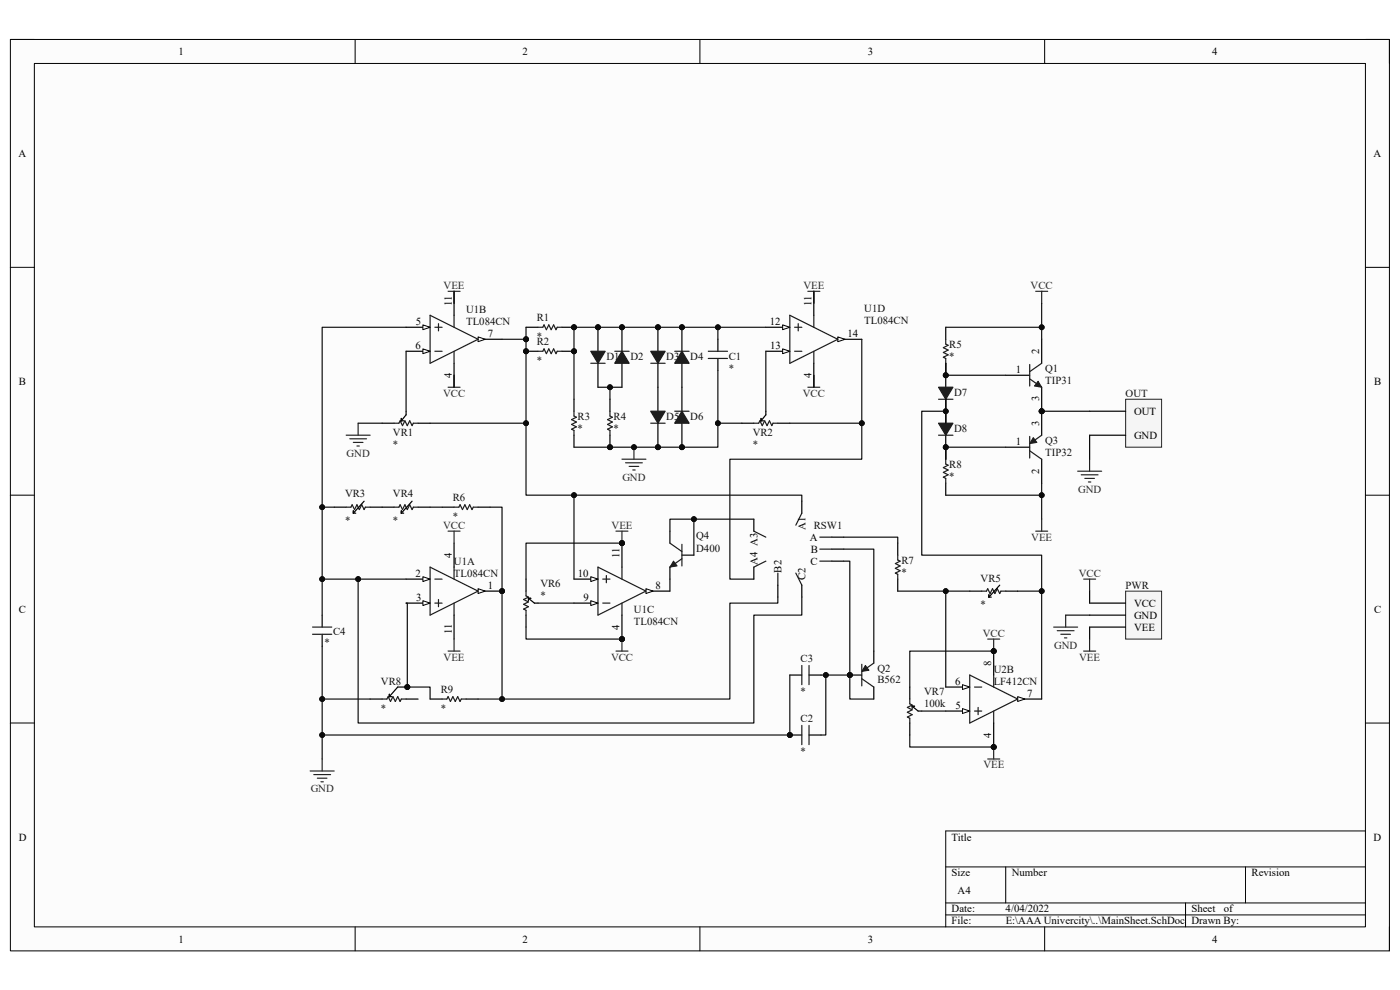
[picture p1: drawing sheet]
<svg xmlns="http://www.w3.org/2000/svg" width="297mm" height="210mm" viewBox="0 0 297 210" stroke-linecap="round" stroke-linejoin="round" font-family="sans-serif">
<path d="M2.2 8.4h292.6v193.3h-292.6z" fill-rule="evenodd" fill="#fcfcfc"/>
<path d="M2.2 8.4h292.6v193.3h-292.6z" fill="none" stroke="#000" stroke-width=".21"/>
<path d="M7.3 13.5h282.4v183.1h-282.4z" fill-rule="evenodd" fill="#fcfcfc"/>
<g fill="none" stroke="#000" stroke-width=".21">
<path d="M2.2 8.4h5.1M7.3 13.5h282.4v183.1h-282.4zM75.3 8.4v5.1M148.5 8.4v5.1M221.6 8.4v5.1M289.7 8.4h5.1v5.1M2.2 56.7h5.1M289.7 56.7h5.1M2.2 105h5.1M289.7 105.1h5.1M2.2 153.4h5.1M289.7 153.4h5.1"/>
<path d="M289.7 176.3h-89.1v20.3M75.3 196.6v5.1M148.5 196.6v5.1M200.6 183.9h89.1M200.6 191.5h89.1M200.6 194.1h89.1M213.4 183.9v7.6M221.6 196.6v5.1M251.5 191.5v5.1M264.2 183.9v7.6M294.8 196.6v5.1"/>
</g>
<circle cx="106.5" cy="125.4" r=".51" fill="#0e0e0e"/>
<circle cx="106.5" cy="125.4" r=".51" fill="none" stroke="#0e0e0e" stroke-width=".21"/>
<path d="M101.4 125.4h5.1" fill="none" stroke="#000" stroke-width=".25"/>
<path d="M101.4 124.9l1.5 .5-1.5 .5z" fill="#fbfbfb"/>
<path d="M101.4 124.9l1.5 .5-1.5 .5z" fill="none" stroke="#000" stroke-width=".21"/>
<circle cx="106.5" cy="125.4" r=".51" fill="#0e0e0e"/>
<circle cx="106.5" cy="125.4" r=".51" fill="none" stroke="#0e0e0e" stroke-width=".21"/>
<path d="M86.2 127.9h5" fill="none" stroke="#000" stroke-width=".25"/>
<path d="M89.7 127.4l1.5 .5-1.5 .5z" fill="#fbfbfb"/>
<path d="M89.7 127.4l1.5 .5-1.5 .5z" fill="none" stroke="#000" stroke-width=".21"/>
<path d="M86.2 122.9h5" fill="none" stroke="#000" stroke-width=".25"/>
<path d="M89.7 122.3l1.5 .6-1.5 .5z" fill="#fbfbfb"/>
<path d="M89.7 122.3l1.5 .6-1.5 .5z" fill="none" stroke="#000" stroke-width=".21"/>
<path d="M91.2 120.3l10.2 5.1-10.2 5.1zM92.3 122.9h1.5M92.3 127.9h1.5M93 127.2v1.5M96.3 120.3v2.6M96.3 127.9v2.6" fill="none" stroke="#1c1c1c" stroke-width=".25"/>
<path d="M101.4 72h5.1M96.3 115.2v5.1M96.3 130.5v5.1" fill="none" stroke="#000" stroke-width=".25"/>
<path d="M101.4 71.5l1.5 .5-1.5 .5z" fill="#fbfbfb"/>
<path d="M101.4 71.5l1.5 .5-1.5 .5z" fill="none" stroke="#000" stroke-width=".21"/>
<path d="M86.2 69.4h5" fill="none" stroke="#000" stroke-width=".25"/>
<path d="M89.7 68.9l1.5 .5-1.5 .5z" fill="#fbfbfb"/>
<path d="M89.7 68.9l1.5 .5-1.5 .5z" fill="none" stroke="#000" stroke-width=".21"/>
<path d="M86.2 74.5h5" fill="none" stroke="#000" stroke-width=".25"/>
<path d="M89.7 74l1.5 .5-1.5 .5z" fill="#fbfbfb"/>
<path d="M89.7 74l1.5 .5-1.5 .5z" fill="none" stroke="#000" stroke-width=".21"/>
<path d="M91.2 66.9l10.2 5.1-10.2 5.1zM92.3 74.5h1.5M92.3 69.4h1.5M93 68.7v1.5M96.3 66.9v2.5M96.3 74.5v2.6" fill="none" stroke="#1c1c1c" stroke-width=".25"/>
<path d="M96.3 61.8v5.1M96.3 77.1v5" fill="none" stroke="#000" stroke-width=".25"/>
<circle cx="131.9" cy="115.2" r=".51" fill="#0e0e0e"/>
<circle cx="131.9" cy="115.2" r=".51" fill="none" stroke="#0e0e0e" stroke-width=".21"/>
<circle cx="131.9" cy="135.6" r=".51" fill="#0e0e0e"/>
<circle cx="131.9" cy="135.6" r=".51" fill="none" stroke="#0e0e0e" stroke-width=".21"/>
<path d="M137 125.4h5.1" fill="none" stroke="#000" stroke-width=".25"/>
<path d="M137 124.9l1.6 .5-1.6 .5z" fill="#fbfbfb"/>
<path d="M137 124.9l1.6 .5-1.6 .5z" fill="none" stroke="#000" stroke-width=".21"/>
<path d="M121.8 122.9h5.1" fill="none" stroke="#000" stroke-width=".25"/>
<path d="M125.3 122.3l1.6 .6-1.6 .5z" fill="#fbfbfb"/>
<path d="M125.3 122.3l1.6 .6-1.6 .5z" fill="none" stroke="#000" stroke-width=".21"/>
<path d="M121.8 127.9h5.1" fill="none" stroke="#000" stroke-width=".25"/>
<path d="M125.3 127.4l1.6 .5-1.6 .5z" fill="#fbfbfb"/>
<path d="M125.3 127.4l1.6 .5-1.6 .5z" fill="none" stroke="#000" stroke-width=".21"/>
<path d="M126.9 120.3l10.1 5.1-10.1 5.1zM127.9 127.9h1.5M127.9 122.9h1.5M128.6 122.1v1.5M131.9 120.3v2.6M131.9 127.9v2.6" fill="none" stroke="#1c1c1c" stroke-width=".25"/>
<path d="M131.9 115.2v5.1" fill="none" stroke="#000" stroke-width=".25"/>
<circle cx="131.9" cy="115.2" r=".51" fill="#0e0e0e"/>
<circle cx="131.9" cy="115.2" r=".51" fill="none" stroke="#0e0e0e" stroke-width=".21"/>
<path d="M131.9 130.5v5.1" fill="none" stroke="#000" stroke-width=".25"/>
<circle cx="131.9" cy="135.6" r=".51" fill="#0e0e0e"/>
<circle cx="131.9" cy="135.6" r=".51" fill="none" stroke="#0e0e0e" stroke-width=".21"/>
<path d="M177.7 72h5.1" fill="none" stroke="#000" stroke-width=".25"/>
<path d="M177.7 71.5l1.6 .5-1.6 .5z" fill="#fbfbfb"/>
<path d="M177.7 71.5l1.6 .5-1.6 .5z" fill="none" stroke="#000" stroke-width=".21"/>
<path d="M162.5 69.4h5.1" fill="none" stroke="#000" stroke-width=".25"/>
<path d="M166 68.9l1.6 .5-1.6 .5z" fill="#fbfbfb"/>
<path d="M166 68.9l1.6 .5-1.6 .5z" fill="none" stroke="#000" stroke-width=".21"/>
<path d="M162.5 74.5h5.1" fill="none" stroke="#000" stroke-width=".25"/>
<path d="M166 74l1.6 .5-1.6 .5z" fill="#fbfbfb"/>
<path d="M166 74l1.6 .5-1.6 .5z" fill="none" stroke="#000" stroke-width=".21"/>
<path d="M167.6 66.9l10.1 5.1-10.1 5.1zM168.6 74.5h1.5M168.6 69.4h1.5M169.3 68.7v1.5M172.7 66.9v2.5M172.7 74.5v2.6" fill="none" stroke="#1c1c1c" stroke-width=".25"/>
<path d="M172.7 61.8v5.1M172.7 77.1v5" fill="none" stroke="#000" stroke-width=".25"/>
<circle cx="210.8" cy="138.1" r=".51" fill="#0e0e0e"/>
<circle cx="210.8" cy="138.1" r=".51" fill="none" stroke="#0e0e0e" stroke-width=".21"/>
<circle cx="210.8" cy="158.5" r=".51" fill="#0e0e0e"/>
<circle cx="210.8" cy="158.5" r=".51" fill="none" stroke="#0e0e0e" stroke-width=".21"/>
<path d="M200.6 150.8h5.1" fill="none" stroke="#000" stroke-width=".25"/>
<path d="M204.2 150.3l1.5 .5-1.5 .6z" fill="#fbfbfb"/>
<path d="M204.2 150.3l1.5 .5-1.5 .6z" fill="none" stroke="#000" stroke-width=".21"/>
<path d="M200.6 145.8h5.1" fill="none" stroke="#000" stroke-width=".25"/>
<path d="M204.2 145.2l1.5 .6-1.5 .5z" fill="#fbfbfb"/>
<path d="M204.2 145.2l1.5 .6-1.5 .5z" fill="none" stroke="#000" stroke-width=".21"/>
<path d="M215.9 148.3h5.1" fill="none" stroke="#000" stroke-width=".25"/>
<path d="M215.9 147.8l1.5 .5-1.5 .5z" fill="#fbfbfb"/>
<path d="M215.9 147.8l1.5 .5-1.5 .5z" fill="none" stroke="#000" stroke-width=".21"/>
<path d="M205.7 143.2l10.2 5.1-10.2 5.1zM206.7 145.8h1.6M206.7 150.8h1.6M207.5 150.1v1.5M210.8 143.2v2.6M210.8 150.8v2.6" fill="none" stroke="#1c1c1c" stroke-width=".25"/>
<path d="M210.8 138.1v5.1" fill="none" stroke="#000" stroke-width=".25"/>
<circle cx="210.8" cy="138.1" r=".51" fill="#0e0e0e"/>
<circle cx="210.8" cy="138.1" r=".51" fill="none" stroke="#0e0e0e" stroke-width=".21"/>
<path d="M210.8 153.4v5.1" fill="none" stroke="#000" stroke-width=".25"/>
<circle cx="210.8" cy="158.5" r=".51" fill="#0e0e0e"/>
<circle cx="210.8" cy="158.5" r=".51" fill="none" stroke="#0e0e0e" stroke-width=".21"/>
<path d="M95.1 112.7h2.5M96.3 112.7v2.5M95.1 138.1h2.5M96.3 135.6v2.5M65.8 163.6h5.1M66.6 164.3h3.5M67.3 165.1h2.1M68.1 165.8h.5M68.3 161v2.6" fill="none" stroke="#262626" stroke-width=".25"/>
<path d="M93.8 107.6h2.5M101.4 107.6h2.6M68.3 130.5v2.5M68.3 134.6v2.5" fill="none" stroke="#000" stroke-width=".25"/>
<path d="M96.3 107.6h1.1l.2-.5 .5 1 .5-1 .5 1 .5-1 .5 1 .3-.5h1M66.3 134.6h4.1M66.3 133h4.1" fill="none" stroke="#1c1c1c" stroke-width=".25"/>
<circle cx="86.4" cy="145.7" r=".51" fill="#0e0e0e"/>
<circle cx="86.4" cy="145.7" r=".51" fill="none" stroke="#0e0e0e" stroke-width=".21"/>
<path d="M78.5 148.3h2.6M84.4 145.7h2M86.2 148.3h2.5" fill="none" stroke="#000" stroke-width=".25"/>
<path d="M81.1 148.3h1l.2-.5 .5 1 .6-1 .5 1 .5-1 .5 1 .2-.5h1.1" fill="none" stroke="#1c1c1c" stroke-width=".25"/>
<circle cx="86.4" cy="145.7" r=".51" fill="#0e0e0e"/>
<circle cx="86.4" cy="145.7" r=".51" fill="none" stroke="#0e0e0e" stroke-width=".21"/>
<path d="M82.6 147.3v.5M82.6 147.8h.5M84.4 145.7l-1.8 2.1M91.2 148.3h2.6M98.9 148.3h2.5" fill="none" stroke="#000" stroke-width=".25"/>
<path d="M93.8 148.3h1l.3-.5 .5 1 .5-1 .5 1 .5-1 .5 1 .3-.5h1" fill="none" stroke="#1c1c1c" stroke-width=".25"/>
<path d="M209.5 135.6h2.6M210.8 135.6v2.5" fill="none" stroke="#262626" stroke-width=".25"/>
<circle cx="210.8" cy="138.1" r=".51" fill="#0e0e0e"/>
<circle cx="210.8" cy="138.1" r=".51" fill="none" stroke="#0e0e0e" stroke-width=".21"/>
<path d="M210.8 158.5v2.5M209.5 161h2.6" fill="none" stroke="#262626" stroke-width=".25"/>
<circle cx="210.8" cy="158.5" r=".51" fill="#0e0e0e"/>
<circle cx="210.8" cy="158.5" r=".51" fill="none" stroke="#0e0e0e" stroke-width=".21"/>
<path d="M96.3 79.6v2.5M172.7 79.6v2.5M95.1 82.1h2.5M171.4 82.1h2.5M130.7 138.1h2.5M131.9 135.6v2.5" fill="none" stroke="#262626" stroke-width=".25"/>
<circle cx="131.9" cy="135.6" r=".51" fill="#0e0e0e"/>
<circle cx="131.9" cy="135.6" r=".51" fill="none" stroke="#0e0e0e" stroke-width=".21"/>
<path d="M130.7 112.7h2.5M131.9 112.7v2.5" fill="none" stroke="#262626" stroke-width=".25"/>
<circle cx="131.9" cy="115.2" r=".51" fill="#0e0e0e"/>
<circle cx="131.9" cy="115.2" r=".51" fill="none" stroke="#0e0e0e" stroke-width=".21"/>
<path d="M95.1 61.8h2.5M96.3 61.8v2.5M171.4 61.8h2.5M172.7 61.8v2.5M73.4 92.3h5.1M74.2 93.1h3.6M75 93.9h2M75.7 94.6h.5M76 89.8v2.5" fill="none" stroke="#262626" stroke-width=".25"/>
<path d="M81.1 89.8h2.5M85.1 88.8v.5M85.1 89.3h.5M86.2 87.2v.8l-1.1 1.3M88.7 89.8h2.5M121.8 84.7v2.5M121.8 92.3v2.6" fill="none" stroke="#000" stroke-width=".25"/>
<path d="M83.6 89.8h1l.3-.5 .5 1 .5-1 .5 1 .5-1 .5 1 .3-.5h1M121.8 87.2v1.1l.5 .2-1 .5 1 .5-1 .5 1 .5-1 .6 .5 .2v1" fill="none" stroke="#1c1c1c" stroke-width=".25"/>
<circle cx="129.4" cy="94.9" r=".51" fill="#0e0e0e"/>
<circle cx="129.4" cy="94.9" r=".51" fill="none" stroke="#0e0e0e" stroke-width=".21"/>
<path d="M129.4 84.7v2.5M129.4 92.3v2.6" fill="none" stroke="#000" stroke-width=".25"/>
<circle cx="129.4" cy="94.9" r=".51" fill="#0e0e0e"/>
<circle cx="129.4" cy="94.9" r=".51" fill="none" stroke="#0e0e0e" stroke-width=".21"/>
<path d="M129.4 87.2v1.1l.5 .2-1 .5 1 .5-1 .5 1 .5-1 .6 .5 .2v1" fill="none" stroke="#1c1c1c" stroke-width=".25"/>
<circle cx="126.9" cy="69.4" r=".51" fill="#0e0e0e"/>
<circle cx="126.9" cy="69.4" r=".51" fill="none" stroke="#0e0e0e" stroke-width=".21"/>
<path d="M126.9 69.4v5.1" fill="none" stroke="#000" stroke-width=".25"/>
<circle cx="126.9" cy="69.4" r=".51" fill="#0e0e0e"/>
<circle cx="126.9" cy="69.4" r=".51" fill="none" stroke="#0e0e0e" stroke-width=".21"/>
<path d="M126.9 77.1v5" fill="none" stroke="#000" stroke-width=".25"/>
<path d="M125.3 74.5h3.1l-1.5 2.6z" fill="#1c1c1c"/>
<path d="M125.3 74.5h3.1l-1.5 2.6zM125.3 77.1h3.1" fill="none" stroke="#1c1c1c" stroke-width=".25"/>
<circle cx="131.9" cy="69.4" r=".51" fill="#0e0e0e"/>
<circle cx="131.9" cy="69.4" r=".51" fill="none" stroke="#0e0e0e" stroke-width=".21"/>
<path d="M131.9 69.4v5.1M131.9 77.1v5" fill="none" stroke="#000" stroke-width=".25"/>
<circle cx="131.9" cy="69.4" r=".51" fill="#0e0e0e"/>
<circle cx="131.9" cy="69.4" r=".51" fill="none" stroke="#0e0e0e" stroke-width=".21"/>
<path d="M131.9 74.5l1.6 2.6h-3.1z" fill="#1c1c1c"/>
<path d="M130.4 74.5h3.1M131.9 74.5l1.6 2.6h-3.1z" fill="none" stroke="#1c1c1c" stroke-width=".25"/>
<circle cx="139.6" cy="69.4" r=".51" fill="#0e0e0e"/>
<circle cx="139.6" cy="69.4" r=".51" fill="none" stroke="#0e0e0e" stroke-width=".21"/>
<path d="M139.6 69.4v5.1" fill="none" stroke="#000" stroke-width=".25"/>
<circle cx="139.6" cy="69.4" r=".51" fill="#0e0e0e"/>
<circle cx="139.6" cy="69.4" r=".51" fill="none" stroke="#0e0e0e" stroke-width=".21"/>
<path d="M139.6 77.1v5" fill="none" stroke="#000" stroke-width=".25"/>
<path d="M138.1 74.5h3l-1.5 2.6z" fill="#1c1c1c"/>
<path d="M138.1 74.5h3l-1.5 2.6zM138.1 77.1h3" fill="none" stroke="#1c1c1c" stroke-width=".25"/>
<circle cx="144.7" cy="69.4" r=".51" fill="#0e0e0e"/>
<circle cx="144.7" cy="69.4" r=".51" fill="none" stroke="#0e0e0e" stroke-width=".21"/>
<path d="M144.7 69.4v5.1M144.7 77.1v5" fill="none" stroke="#000" stroke-width=".25"/>
<circle cx="144.7" cy="69.4" r=".51" fill="#0e0e0e"/>
<circle cx="144.7" cy="69.4" r=".51" fill="none" stroke="#0e0e0e" stroke-width=".21"/>
<path d="M144.7 74.5l1.5 2.6h-3.1z" fill="#1c1c1c"/>
<path d="M143.1 74.5h3.1M144.7 74.5l1.5 2.6h-3.1z" fill="none" stroke="#1c1c1c" stroke-width=".25"/>
<circle cx="139.6" cy="94.9" r=".51" fill="#0e0e0e"/>
<circle cx="139.6" cy="94.9" r=".51" fill="none" stroke="#0e0e0e" stroke-width=".21"/>
<path d="M139.6 82.1v5.1M139.6 89.8v5.1" fill="none" stroke="#000" stroke-width=".25"/>
<circle cx="139.6" cy="94.9" r=".51" fill="#0e0e0e"/>
<circle cx="139.6" cy="94.9" r=".51" fill="none" stroke="#0e0e0e" stroke-width=".21"/>
<path d="M138.1 87.2h3l-1.5 2.6z" fill="#1c1c1c"/>
<path d="M138.1 87.2h3l-1.5 2.6zM138.1 89.8h3" fill="none" stroke="#1c1c1c" stroke-width=".25"/>
<circle cx="144.7" cy="94.9" r=".51" fill="#0e0e0e"/>
<circle cx="144.7" cy="94.9" r=".51" fill="none" stroke="#0e0e0e" stroke-width=".21"/>
<path d="M144.7 89.8v5.1" fill="none" stroke="#000" stroke-width=".25"/>
<circle cx="144.7" cy="94.9" r=".51" fill="#0e0e0e"/>
<circle cx="144.7" cy="94.9" r=".51" fill="none" stroke="#0e0e0e" stroke-width=".21"/>
<path d="M144.7 82.1v5.1" fill="none" stroke="#000" stroke-width=".25"/>
<path d="M144.7 87.2l1.5 2.6h-3.1z" fill="#1c1c1c"/>
<path d="M143.1 87.2h3.1M144.7 87.2l1.5 2.6h-3.1z" fill="none" stroke="#1c1c1c" stroke-width=".25"/>
<circle cx="121.8" cy="69.4" r=".51" fill="#0e0e0e"/>
<circle cx="121.8" cy="69.4" r=".51" fill="none" stroke="#0e0e0e" stroke-width=".21"/>
<path d="M119.2 69.4h2.6" fill="none" stroke="#000" stroke-width=".25"/>
<circle cx="121.8" cy="69.4" r=".51" fill="#0e0e0e"/>
<circle cx="121.8" cy="69.4" r=".51" fill="none" stroke="#0e0e0e" stroke-width=".21"/>
<path d="M111.6 69.4h2.5" fill="none" stroke="#000" stroke-width=".25"/>
<path d="M114.1 69.4h1.1l.2-.5 .5 1 .5-1 .5 1 .5-1 .6 1 .2-.5h1" fill="none" stroke="#1c1c1c" stroke-width=".25"/>
<circle cx="121.8" cy="74.5" r=".51" fill="#0e0e0e"/>
<circle cx="121.8" cy="74.5" r=".51" fill="none" stroke="#0e0e0e" stroke-width=".21"/>
<circle cx="111.6" cy="74.5" r=".51" fill="#0e0e0e"/>
<circle cx="111.6" cy="74.5" r=".51" fill="none" stroke="#0e0e0e" stroke-width=".21"/>
<path d="M119.2 74.5h2.6" fill="none" stroke="#000" stroke-width=".25"/>
<circle cx="121.8" cy="74.5" r=".51" fill="#0e0e0e"/>
<circle cx="121.8" cy="74.5" r=".51" fill="none" stroke="#0e0e0e" stroke-width=".21"/>
<path d="M111.6 74.5h2.5" fill="none" stroke="#000" stroke-width=".25"/>
<circle cx="111.6" cy="74.5" r=".51" fill="#0e0e0e"/>
<circle cx="111.6" cy="74.5" r=".51" fill="none" stroke="#0e0e0e" stroke-width=".21"/>
<path d="M114.1 74.5h1.1l.2-.5 .5 1 .5-1 .5 1 .5-1 .6 1 .2-.5h1M150.3 74.5h4M150.3 76h4M159.9 89.8h1.1l.2-.5 .5 1 .5-1 .5 1 .5-1 .5 1 .3-.5h1M142.1 115.2l2.6 1.8M144.7 118.5l-2.6 1.8M144.7 115.5v4.6M111.6 125.4v1l.5 .3-1 .5 1 .5-1 .5 1 .5-1 .5 .5 .3v1" fill="none" stroke="#1c1c1c" stroke-width=".25"/>
<g fill="none" stroke="#000" stroke-width=".25">
<path d="M152.3 72v2.5M152.3 76v2.6M157.4 89.8h2.5M161.5 88.8v.5M161.5 89.3h.5M162.5 87.2v.8l-1 1.3M165 89.8h2.6M142.1 112.7v2.5M144.7 117.8h2.5M111.6 122.9v2.5M111.6 130.5v2.5M112.1 126.9l1.3 1h.7"/>
<path d="M112.1 126.9h.5M112.1 126.9v.5M142.1 120.3v2.6"/>
</g>
<path d="M142.9 119l.7 1.1-1.5 .2z" fill="#1c1c1c"/>
<path d="M142.9 119l.7 1.1-1.5 .2z" fill="none" stroke="#1c1c1c" stroke-width=".21"/>
<path d="M190.5 115.2v2.6M190.5 122.9v2.5M193 145.8v2.5M193 153.4v2.5M193.5 149.8l1.3 1h.7M193.5 149.8h.5M193.5 149.8v.5" fill="none" stroke="#000" stroke-width=".25"/>
<path d="M190.5 117.8v1l.5 .2-1.1 .5 1.1 .6-1.1 .5 1.1 .5-1.1 .5 .6 .2v1.1M193 148.3v1l.5 .3-1 .5 1 .5-1 .5 1 .5-1 .5 .5 .3v1" fill="none" stroke="#1c1c1c" stroke-width=".25"/>
<circle cx="221" cy="87.2" r=".51" fill="#0e0e0e"/>
<circle cx="221" cy="87.2" r=".51" fill="none" stroke="#0e0e0e" stroke-width=".21"/>
<path d="M213.4 79.6h5.1M221 72v5.1M221 82.1v5.1" fill="none" stroke="#000" stroke-width=".25"/>
<circle cx="221" cy="87.2" r=".51" fill="#0e0e0e"/>
<circle cx="221" cy="87.2" r=".51" fill="none" stroke="#0e0e0e" stroke-width=".21"/>
<path d="M218.5 77.3v4.6M221 77.1l-2.5 1.7M218.5 80.4l2.5 1.7" fill="none" stroke="#1c1c1c" stroke-width=".25"/>
<path d="M220.2 80.9l.8 1.2-1.5-.2z" fill="#1c1c1c"/>
<path d="M220.2 80.9l.8 1.2-1.5-.2z" fill="none" stroke="#1c1c1c" stroke-width=".21"/>
<circle cx="221" cy="87.2" r=".51" fill="#0e0e0e"/>
<circle cx="221" cy="87.2" r=".51" fill="none" stroke="#0e0e0e" stroke-width=".21"/>
<path d="M213.4 94.9h5.1M221 87.2v5.1M221 97.4v5.1" fill="none" stroke="#000" stroke-width=".25"/>
<circle cx="221" cy="87.2" r=".51" fill="#0e0e0e"/>
<circle cx="221" cy="87.2" r=".51" fill="none" stroke="#0e0e0e" stroke-width=".21"/>
<path d="M218.5 92.6v4.6M218.5 95.6l2.5 1.8M221 92.3l-1.8 1.3" fill="none" stroke="#1c1c1c" stroke-width=".25"/>
<path d="M219.2 92.8l.8 1.1-1.5 .2z" fill="#1c1c1c"/>
<path d="M219.2 92.8l.8 1.1-1.5 .2z" fill="none" stroke="#1c1c1c" stroke-width=".21"/>
<path d="M200.6 77.1v5M200.6 84.7v5.1" fill="none" stroke="#000" stroke-width=".25"/>
<path d="M199.1 82.1h3.1l-1.6 2.6z" fill="#1c1c1c"/>
<path d="M199.1 82.1h3.1l-1.6 2.6zM199.1 84.7h3.1" fill="none" stroke="#1c1c1c" stroke-width=".25"/>
<path d="M200.6 84.7v5.1M200.6 92.3v5.1" fill="none" stroke="#000" stroke-width=".25"/>
<path d="M199.1 89.8h3.1l-1.6 2.5z" fill="#1c1c1c"/>
<path d="M199.1 89.8h3.1l-1.6 2.5zM199.1 92.3h3.1" fill="none" stroke="#1c1c1c" stroke-width=".25"/>
<circle cx="200.6" cy="94.9" r=".51" fill="#0e0e0e"/>
<circle cx="200.6" cy="94.9" r=".51" fill="none" stroke="#0e0e0e" stroke-width=".21"/>
<path d="M200.6 94.9v2.5" fill="none" stroke="#000" stroke-width=".25"/>
<circle cx="200.6" cy="94.9" r=".51" fill="#0e0e0e"/>
<circle cx="200.6" cy="94.9" r=".51" fill="none" stroke="#0e0e0e" stroke-width=".21"/>
<path d="M200.6 102.5v2.6" fill="none" stroke="#000" stroke-width=".25"/>
<path d="M200.6 97.4v1l.5 .3-1 .5 1 .5-1 .5 1 .5-1 .5 .5 .3v1" fill="none" stroke="#1c1c1c" stroke-width=".25"/>
<circle cx="200.6" cy="79.6" r=".51" fill="#0e0e0e"/>
<circle cx="200.6" cy="79.6" r=".51" fill="none" stroke="#0e0e0e" stroke-width=".21"/>
<path d="M200.6 69.4v2.6M200.6 77.1v2.5" fill="none" stroke="#000" stroke-width=".25"/>
<circle cx="200.6" cy="79.6" r=".51" fill="#0e0e0e"/>
<circle cx="200.6" cy="79.6" r=".51" fill="none" stroke="#0e0e0e" stroke-width=".21"/>
<path d="M200.6 72v1l.5 .2-1 .6 1 .5-1 .5 1 .5-1 .5 .5 .2v1.1" fill="none" stroke="#1c1c1c" stroke-width=".25"/>
<path d="M219.7 61.8h2.6M221 61.8v2.5M219.7 112.7h2.6M221 110.1v2.6" fill="none" stroke="#262626" stroke-width=".25"/>
<circle cx="167.6" cy="155.9" r=".51" fill="#0e0e0e"/>
<circle cx="167.6" cy="155.9" r=".51" fill="none" stroke="#0e0e0e" stroke-width=".21"/>
<path d="M167.6 155.9h2.5M171.6 155.9h2.6" fill="none" stroke="#000" stroke-width=".25"/>
<circle cx="167.6" cy="155.9" r=".51" fill="#0e0e0e"/>
<circle cx="167.6" cy="155.9" r=".51" fill="none" stroke="#0e0e0e" stroke-width=".21"/>
<path d="M170.1 141.2v4M170.1 153.9v4.1M171.6 141.2v4M171.6 153.9v4.1" fill="none" stroke="#1c1c1c" stroke-width=".25"/>
<path d="M167.6 143.2h2.5M171.6 143.2h2.6" fill="none" stroke="#000" stroke-width=".25"/>
<circle cx="180.3" cy="143.2" r=".51" fill="#0e0e0e"/>
<circle cx="180.3" cy="143.2" r=".51" fill="none" stroke="#0e0e0e" stroke-width=".21"/>
<path d="M180.3 143.2h2.5M185.4 145.8v2.5" fill="none" stroke="#000" stroke-width=".25"/>
<circle cx="180.3" cy="143.2" r=".51" fill="#0e0e0e"/>
<circle cx="180.3" cy="143.2" r=".51" fill="none" stroke="#0e0e0e" stroke-width=".21"/>
<path d="M185.4 138.1v2.6" fill="none" stroke="#000" stroke-width=".25"/>
<path d="M182.8 140.9v4.6M182.8 144l2.6 1.8M185.4 140.7l-1.8 1.2" fill="none" stroke="#1c1c1c" stroke-width=".25"/>
<path d="M183.6 141.2l.8 1-1.6 .2z" fill="#1c1c1c"/>
<path d="M183.6 141.2l.8 1-1.6 .2z" fill="none" stroke="#1c1c1c" stroke-width=".21"/>
<path d="M159.9 110.1v2.6M170.1 106.3v2.6M176.5 114h2.5M176.5 116.5h2.5M176.5 119h2.5M159.9 120.3v2.6M165 124.1v2.6M170.1 124.1v2.6" fill="none" stroke="#000" stroke-width=".25"/>
<path d="M159.9 112.7l2.6 1.3M162.5 119l-2.6 1.3M170.1 108.9l-1.3 2.5M173.9 114h2.6M173.9 116.5h2.6M173.9 119h2.6M165 121.6v2.5M168.8 121.6l1.3 2.5" fill="none" stroke="#1c1c1c" stroke-width=".25"/>
<path d="M238.8 125.4h7.6v10.2h-7.6z" fill-rule="evenodd" fill="#f5f5f5"/>
<path d="M238.8 125.4h7.6v10.2h-7.6z" fill="none" stroke="#262626" stroke-width=".21"/>
<path d="M231.2 127.9h7.6M231.2 130.5h7.6M231.2 133h7.6" fill="none" stroke="#000" stroke-width=".25"/>
<path d="M238.8 84.7h7.6v10.2h-7.6z" fill-rule="evenodd" fill="#f5f5f5"/>
<path d="M238.8 84.7h7.6v10.2h-7.6z" fill="none" stroke="#262626" stroke-width=".21"/>
<path d="M231.2 87.2h7.6M231.2 92.3h7.6" fill="none" stroke="#000" stroke-width=".25"/>
<g fill="none" stroke="#262626" stroke-width=".25">
<path d="M131.9 97.4h5.1M132.7 98.2h3.6M133.5 98.9h2M134.2 99.7h.5M134.5 94.9v2.5M228.6 100h5.1M231.2 97.4v2.6M229.4 100.7h3.5M230.1 101.5h2.1M230.9 102.2h.5M223.5 133h5.1M224.3 133.8h3.6"/>
<path d="M225.1 134.6h2M225.8 135.3h.5M226.1 130.5v2.5"/>
</g>
<circle cx="134.5" cy="94.9" r=".51" fill="#0e0e0e"/>
<circle cx="134.5" cy="94.9" r=".51" fill="none" stroke="#0e0e0e" stroke-width=".21"/>
<path d="M229.9 138.1h2.5M229.9 122.9h2.5M231.2 122.9v2.5M231.2 135.6v2.5" fill="none" stroke="#262626" stroke-width=".25"/>
<g fill="none" stroke="#000" stroke-width=".25">
<path d="M70.9 107.6h2.5M75 108.4v.5M75 108.9h.5M77.3 106.3l-2.3 2.6M78.5 107.6h5.1M85.1 108.9h.5M85.1 108.4v.5M87.4 106.3l-2.3 2.6M88.7 107.6h2.5M205.7 125.4h2.6M209.8 126.2v.5M209.8 126.7h.5"/>
<path d="M212.1 124.1l-2.3 2.6M213.4 125.4h2.5"/>
</g>
<path d="M73.4 107.6h1.1l.2-.5 .5 1 .5-1 .5 1 .5-1 .6 1 .2-.5h1M83.6 107.6h1l.3-.5 .5 1 .5-1 .5 1 .5-1 .5 1 .3-.5h1M208.3 125.4h1l.2-.5 .5 1 .6-1 .5 1 .5-1 .5 1 .2-.5h1.1" fill="none" stroke="#1c1c1c" stroke-width=".25"/>
<path d="M86.2 69.4h-17.9v61.1M86.2 74.5v12.7" fill="none" stroke="#0e0e0e" stroke-width=".25"/>
<circle cx="68.3" cy="107.6" r=".51" fill="#0e0e0e"/>
<circle cx="68.3" cy="107.6" r=".51" fill="none" stroke="#0e0e0e" stroke-width=".21"/>
<circle cx="68.3" cy="122.9" r=".51" fill="#0e0e0e"/>
<circle cx="68.3" cy="122.9" r=".51" fill="none" stroke="#0e0e0e" stroke-width=".21"/>
<path d="M106.5 72h5.1M76 89.8h5.1" fill="none" stroke="#0e0e0e" stroke-width=".25"/>
<circle cx="111.6" cy="72" r=".51" fill="#0e0e0e"/>
<circle cx="111.6" cy="72" r=".51" fill="none" stroke="#0e0e0e" stroke-width=".21"/>
<path d="M126.9 82.1h5" fill="none" stroke="#0e0e0e" stroke-width=".25"/>
<circle cx="129.4" cy="82.1" r=".51" fill="#0e0e0e"/>
<circle cx="129.4" cy="82.1" r=".51" fill="none" stroke="#0e0e0e" stroke-width=".21"/>
<path d="M129.4 82.1v2.6" fill="none" stroke="#0e0e0e" stroke-width=".25"/>
<circle cx="129.4" cy="82.1" r=".51" fill="#0e0e0e"/>
<circle cx="129.4" cy="82.1" r=".51" fill="none" stroke="#0e0e0e" stroke-width=".21"/>
<path d="M162.5 69.4h-40.7v15.3" fill="none" stroke="#0e0e0e" stroke-width=".25"/>
<circle cx="121.8" cy="74.5" r=".51" fill="#0e0e0e"/>
<circle cx="121.8" cy="74.5" r=".51" fill="none" stroke="#0e0e0e" stroke-width=".21"/>
<circle cx="121.8" cy="69.4" r=".51" fill="#0e0e0e"/>
<circle cx="121.8" cy="69.4" r=".51" fill="none" stroke="#0e0e0e" stroke-width=".21"/>
<circle cx="126.9" cy="69.4" r=".51" fill="#0e0e0e"/>
<circle cx="126.9" cy="69.4" r=".51" fill="none" stroke="#0e0e0e" stroke-width=".21"/>
<circle cx="131.9" cy="69.4" r=".51" fill="#0e0e0e"/>
<circle cx="131.9" cy="69.4" r=".51" fill="none" stroke="#0e0e0e" stroke-width=".21"/>
<circle cx="139.6" cy="69.4" r=".51" fill="#0e0e0e"/>
<circle cx="139.6" cy="69.4" r=".51" fill="none" stroke="#0e0e0e" stroke-width=".21"/>
<circle cx="144.7" cy="69.4" r=".51" fill="#0e0e0e"/>
<circle cx="144.7" cy="69.4" r=".51" fill="none" stroke="#0e0e0e" stroke-width=".21"/>
<circle cx="152.3" cy="69.4" r=".51" fill="#0e0e0e"/>
<circle cx="152.3" cy="69.4" r=".51" fill="none" stroke="#0e0e0e" stroke-width=".21"/>
<path d="M152.3 69.4v2.6" fill="none" stroke="#0e0e0e" stroke-width=".25"/>
<circle cx="152.3" cy="69.4" r=".51" fill="#0e0e0e"/>
<circle cx="152.3" cy="69.4" r=".51" fill="none" stroke="#0e0e0e" stroke-width=".21"/>
<path d="M152.3 78.6v16.3h-30.5" fill="none" stroke="#0e0e0e" stroke-width=".25"/>
<circle cx="152.3" cy="89.8" r=".51" fill="#0e0e0e"/>
<circle cx="152.3" cy="89.8" r=".51" fill="none" stroke="#0e0e0e" stroke-width=".21"/>
<circle cx="144.7" cy="94.9" r=".51" fill="#0e0e0e"/>
<circle cx="144.7" cy="94.9" r=".51" fill="none" stroke="#0e0e0e" stroke-width=".21"/>
<circle cx="139.6" cy="94.9" r=".51" fill="#0e0e0e"/>
<circle cx="139.6" cy="94.9" r=".51" fill="none" stroke="#0e0e0e" stroke-width=".21"/>
<circle cx="134.5" cy="94.9" r=".51" fill="#0e0e0e"/>
<circle cx="134.5" cy="94.9" r=".51" fill="none" stroke="#0e0e0e" stroke-width=".21"/>
<circle cx="129.4" cy="94.9" r=".51" fill="#0e0e0e"/>
<circle cx="129.4" cy="94.9" r=".51" fill="none" stroke="#0e0e0e" stroke-width=".21"/>
<path d="M152.3 89.8h5.1" fill="none" stroke="#0e0e0e" stroke-width=".25"/>
<circle cx="152.3" cy="89.8" r=".51" fill="#0e0e0e"/>
<circle cx="152.3" cy="89.8" r=".51" fill="none" stroke="#0e0e0e" stroke-width=".21"/>
<path d="M162.5 74.5v12.7M182.8 72v17.8h-15.2" fill="none" stroke="#0e0e0e" stroke-width=".25"/>
<circle cx="182.8" cy="89.8" r=".51" fill="#0e0e0e"/>
<circle cx="182.8" cy="89.8" r=".51" fill="none" stroke="#0e0e0e" stroke-width=".21"/>
<path d="M131.9 115.2h-20.3v7.7M114.1 127.9h7.7" fill="none" stroke="#0e0e0e" stroke-width=".25"/>
<circle cx="131.9" cy="115.2" r=".51" fill="#0e0e0e"/>
<circle cx="131.9" cy="115.2" r=".51" fill="none" stroke="#0e0e0e" stroke-width=".21"/>
<path d="M111.6 133v2.6h20.3" fill="none" stroke="#0e0e0e" stroke-width=".25"/>
<circle cx="131.9" cy="135.6" r=".51" fill="#0e0e0e"/>
<circle cx="131.9" cy="135.6" r=".51" fill="none" stroke="#0e0e0e" stroke-width=".21"/>
<path d="M111.6 69.4v2.6" fill="none" stroke="#0e0e0e" stroke-width=".25"/>
<circle cx="111.6" cy="72" r=".51" fill="#0e0e0e"/>
<circle cx="111.6" cy="72" r=".51" fill="none" stroke="#0e0e0e" stroke-width=".21"/>
<path d="M210.8 138.1h-17.8v7.7" fill="none" stroke="#0e0e0e" stroke-width=".25"/>
<circle cx="210.8" cy="138.1" r=".51" fill="#0e0e0e"/>
<circle cx="210.8" cy="138.1" r=".51" fill="none" stroke="#0e0e0e" stroke-width=".21"/>
<path d="M200.6 77.1v2.5h12.8" fill="none" stroke="#0e0e0e" stroke-width=".25"/>
<circle cx="200.6" cy="79.6" r=".51" fill="#0e0e0e"/>
<circle cx="200.6" cy="79.6" r=".51" fill="none" stroke="#0e0e0e" stroke-width=".21"/>
<path d="M121.8 105v17.9" fill="none" stroke="#0e0e0e" stroke-width=".25"/>
<circle cx="121.8" cy="105" r=".51" fill="#0e0e0e"/>
<circle cx="121.8" cy="105" r=".51" fill="none" stroke="#0e0e0e" stroke-width=".21"/>
<path d="M159.9 110.1h-17.8v2.6" fill="none" stroke="#0e0e0e" stroke-width=".25"/>
<circle cx="147.2" cy="110.1" r=".51" fill="#0e0e0e"/>
<circle cx="147.2" cy="110.1" r=".51" fill="none" stroke="#0e0e0e" stroke-width=".21"/>
<path d="M182.8 89.8v7.6h-28v25.5h5.1" fill="none" stroke="#0e0e0e" stroke-width=".25"/>
<circle cx="182.8" cy="89.8" r=".51" fill="#0e0e0e"/>
<circle cx="182.8" cy="89.8" r=".51" fill="none" stroke="#0e0e0e" stroke-width=".21"/>
<path d="M68.3 137.1v23.9" fill="none" stroke="#0e0e0e" stroke-width=".25"/>
<circle cx="68.3" cy="148.3" r=".51" fill="#0e0e0e"/>
<circle cx="68.3" cy="148.3" r=".51" fill="none" stroke="#0e0e0e" stroke-width=".21"/>
<circle cx="68.3" cy="155.9" r=".51" fill="#0e0e0e"/>
<circle cx="68.3" cy="155.9" r=".51" fill="none" stroke="#0e0e0e" stroke-width=".21"/>
<path d="M179 116.5h6.4v21.6M174.2 143.2h6.1v5.1h5.1" fill="none" stroke="#0e0e0e" stroke-width=".25"/>
<circle cx="180.3" cy="143.2" r=".51" fill="#0e0e0e"/>
<circle cx="180.3" cy="143.2" r=".51" fill="none" stroke="#0e0e0e" stroke-width=".21"/>
<circle cx="175.2" cy="143.2" r=".51" fill="#0e0e0e"/>
<circle cx="175.2" cy="143.2" r=".51" fill="none" stroke="#0e0e0e" stroke-width=".21"/>
<path d="M175.2 143.2v12.7h-1" fill="none" stroke="#0e0e0e" stroke-width=".25"/>
<circle cx="175.2" cy="143.2" r=".51" fill="#0e0e0e"/>
<circle cx="175.2" cy="143.2" r=".51" fill="none" stroke="#0e0e0e" stroke-width=".21"/>
<path d="M167.6 143.2v12.7h-99.3" fill="none" stroke="#0e0e0e" stroke-width=".25"/>
<circle cx="167.6" cy="155.9" r=".51" fill="#0e0e0e"/>
<circle cx="167.6" cy="155.9" r=".51" fill="none" stroke="#0e0e0e" stroke-width=".21"/>
<circle cx="68.3" cy="155.9" r=".51" fill="#0e0e0e"/>
<circle cx="68.3" cy="155.9" r=".51" fill="none" stroke="#0e0e0e" stroke-width=".21"/>
<path d="M179 119h1.3v24.2" fill="none" stroke="#0e0e0e" stroke-width=".25"/>
<circle cx="180.3" cy="143.2" r=".51" fill="#0e0e0e"/>
<circle cx="180.3" cy="143.2" r=".51" fill="none" stroke="#0e0e0e" stroke-width=".21"/>
<path d="M86.2 127.9h.2v17.8h4.8v2.6" fill="none" stroke="#0e0e0e" stroke-width=".25"/>
<circle cx="86.4" cy="145.7" r=".51" fill="#0e0e0e"/>
<circle cx="86.4" cy="145.7" r=".51" fill="none" stroke="#0e0e0e" stroke-width=".21"/>
<path d="M76 122.9v30.5h83.9v-22.9h10.2v-3.8" fill="none" stroke="#0e0e0e" stroke-width=".25"/>
<circle cx="76" cy="122.9" r=".51" fill="#0e0e0e"/>
<circle cx="76" cy="122.9" r=".51" fill="none" stroke="#0e0e0e" stroke-width=".21"/>
<path d="M104 107.6h2.5v40.7" fill="none" stroke="#0e0e0e" stroke-width=".25"/>
<circle cx="106.5" cy="125.4" r=".51" fill="#0e0e0e"/>
<circle cx="106.5" cy="125.4" r=".51" fill="none" stroke="#0e0e0e" stroke-width=".21"/>
<circle cx="106.5" cy="148.3" r=".51" fill="#0e0e0e"/>
<circle cx="106.5" cy="148.3" r=".51" fill="none" stroke="#0e0e0e" stroke-width=".21"/>
<path d="M200.6 69.4h20.4v2.6" fill="none" stroke="#0e0e0e" stroke-width=".25"/>
<circle cx="221" cy="69.4" r=".51" fill="#0e0e0e"/>
<circle cx="221" cy="69.4" r=".51" fill="none" stroke="#0e0e0e" stroke-width=".21"/>
<path d="M221 64.3v5.1" fill="none" stroke="#0e0e0e" stroke-width=".25"/>
<circle cx="221" cy="69.4" r=".51" fill="#0e0e0e"/>
<circle cx="221" cy="69.4" r=".51" fill="none" stroke="#0e0e0e" stroke-width=".21"/>
<path d="M96.3 61.8v2.5M96.3 79.6v2.5M172.7 61.8v2.5M172.7 79.6v2.5M193 155.9v2.6h17.8" fill="none" stroke="#0e0e0e" stroke-width=".25"/>
<circle cx="210.8" cy="158.5" r=".51" fill="#0e0e0e"/>
<circle cx="210.8" cy="158.5" r=".51" fill="none" stroke="#0e0e0e" stroke-width=".21"/>
<path d="M200.6 105.1h20.4" fill="none" stroke="#0e0e0e" stroke-width=".25"/>
<circle cx="221" cy="105.1" r=".51" fill="#0e0e0e"/>
<circle cx="221" cy="105.1" r=".51" fill="none" stroke="#0e0e0e" stroke-width=".21"/>
<path d="M213.4 94.9h-12.8v2.5" fill="none" stroke="#0e0e0e" stroke-width=".25"/>
<circle cx="200.6" cy="94.9" r=".51" fill="#0e0e0e"/>
<circle cx="200.6" cy="94.9" r=".51" fill="none" stroke="#0e0e0e" stroke-width=".21"/>
<path d="M179 114h11.5v1.2M200.6 125.4v20.4" fill="none" stroke="#0e0e0e" stroke-width=".25"/>
<circle cx="200.6" cy="125.4" r=".51" fill="#0e0e0e"/>
<circle cx="200.6" cy="125.4" r=".51" fill="none" stroke="#0e0e0e" stroke-width=".21"/>
<path d="M200.6 87.2h-5.1v30.6h25.5v7.6" fill="none" stroke="#0e0e0e" stroke-width=".25"/>
<circle cx="200.6" cy="87.2" r=".51" fill="#0e0e0e"/>
<circle cx="200.6" cy="87.2" r=".51" fill="none" stroke="#0e0e0e" stroke-width=".21"/>
<circle cx="221" cy="125.4" r=".51" fill="#0e0e0e"/>
<circle cx="221" cy="125.4" r=".51" fill="none" stroke="#0e0e0e" stroke-width=".21"/>
<path d="M200.6 84.7v5.1" fill="none" stroke="#0e0e0e" stroke-width=".25"/>
<circle cx="200.6" cy="87.2" r=".51" fill="#0e0e0e"/>
<circle cx="200.6" cy="87.2" r=".51" fill="none" stroke="#0e0e0e" stroke-width=".21"/>
<path d="M221 102.5v7.6" fill="none" stroke="#0e0e0e" stroke-width=".25"/>
<circle cx="221" cy="105.1" r=".51" fill="#0e0e0e"/>
<circle cx="221" cy="105.1" r=".51" fill="none" stroke="#0e0e0e" stroke-width=".21"/>
<path d="M221 87.2h10.2" fill="none" stroke="#0e0e0e" stroke-width=".25"/>
<circle cx="221" cy="87.2" r=".51" fill="#0e0e0e"/>
<circle cx="221" cy="87.2" r=".51" fill="none" stroke="#0e0e0e" stroke-width=".21"/>
<path d="M231.2 92.3v5.1M165 126.7v1.2h-10.2v20.4h-53.4M226.1 130.5h5.1M231.2 125.4v2.5M231.2 133v2.6" fill="none" stroke="#0e0e0e" stroke-width=".25"/>
<circle cx="106.5" cy="148.3" r=".51" fill="#0e0e0e"/>
<circle cx="106.5" cy="148.3" r=".51" fill="none" stroke="#0e0e0e" stroke-width=".21"/>
<path d="M68.3 122.9h17.9" fill="none" stroke="#0e0e0e" stroke-width=".25"/>
<circle cx="76" cy="122.9" r=".51" fill="#0e0e0e"/>
<circle cx="76" cy="122.9" r=".51" fill="none" stroke="#0e0e0e" stroke-width=".21"/>
<circle cx="68.3" cy="122.9" r=".51" fill="#0e0e0e"/>
<circle cx="68.3" cy="122.9" r=".51" fill="none" stroke="#0e0e0e" stroke-width=".21"/>
<path d="M111.6 72v33h58.5v1.3" fill="none" stroke="#0e0e0e" stroke-width=".25"/>
<circle cx="121.8" cy="105" r=".51" fill="#0e0e0e"/>
<circle cx="121.8" cy="105" r=".51" fill="none" stroke="#0e0e0e" stroke-width=".21"/>
<circle cx="111.6" cy="89.8" r=".51" fill="#0e0e0e"/>
<circle cx="111.6" cy="89.8" r=".51" fill="none" stroke="#0e0e0e" stroke-width=".21"/>
<circle cx="111.6" cy="74.5" r=".51" fill="#0e0e0e"/>
<circle cx="111.6" cy="74.5" r=".51" fill="none" stroke="#0e0e0e" stroke-width=".21"/>
<circle cx="111.6" cy="72" r=".51" fill="#0e0e0e"/>
<circle cx="111.6" cy="72" r=".51" fill="none" stroke="#0e0e0e" stroke-width=".21"/>
<path d="M147.2 110.1v7.7M142.1 122.9v2.5" fill="none" stroke="#0e0e0e" stroke-width=".25"/>
<circle cx="147.2" cy="110.1" r=".51" fill="#0e0e0e"/>
<circle cx="147.2" cy="110.1" r=".51" fill="none" stroke="#0e0e0e" stroke-width=".21"/>
<path d="M91.2 89.8h20.4" fill="none" stroke="#0e0e0e" stroke-width=".25"/>
<circle cx="111.6" cy="89.8" r=".51" fill="#0e0e0e"/>
<circle cx="111.6" cy="89.8" r=".51" fill="none" stroke="#0e0e0e" stroke-width=".21"/>
<path d="M68.3 107.6h2.6M91.2 107.6h2.6M195.5 150.8h5.1" fill="none" stroke="#0e0e0e" stroke-width=".25"/>
<circle cx="68.3" cy="107.6" r=".51" fill="#0e0e0e"/>
<circle cx="68.3" cy="107.6" r=".51" fill="none" stroke="#0e0e0e" stroke-width=".21"/>
<path d="M190.5 125.4h15.2" fill="none" stroke="#0e0e0e" stroke-width=".25"/>
<circle cx="200.6" cy="125.4" r=".51" fill="#0e0e0e"/>
<circle cx="200.6" cy="125.4" r=".51" fill="none" stroke="#0e0e0e" stroke-width=".21"/>
<path d="M215.9 125.4h5.1v22.9" fill="none" stroke="#0e0e0e" stroke-width=".25"/>
<circle cx="221" cy="125.4" r=".51" fill="#0e0e0e"/>
<circle cx="221" cy="125.4" r=".51" fill="none" stroke="#0e0e0e" stroke-width=".21"/>
<path d="M68.3 148.3h10.2" fill="none" stroke="#0e0e0e" stroke-width=".25"/>
<circle cx="68.3" cy="148.3" r=".51" fill="#0e0e0e"/>
<circle cx="68.3" cy="148.3" r=".51" fill="none" stroke="#0e0e0e" stroke-width=".21"/>
<g font-size="2.3">
<text x="37.9" y="11.7">1</text>
<text x="110.9" y="11.7">2</text>
<text x="184.1" y="11.7">3</text>
<text x="257.1" y="11.7">4</text>
<text x="3.9" y="33.3">A</text>
<text x="291.4" y="33.3">A</text>
<text x="95.8" y="64.9" transform="rotate(-90 95.8 64.9)">11</text>
<text x="172.2" y="64.9" transform="rotate(-90 172.2 64.9)">11</text>
<text x="88.2" y="68.9">5</text>
<text x="103.5" y="71.5">7</text>
<text x="163.3" y="68.9">12</text>
<text x="179.8" y="71.5">14</text>
<text x="88.1" y="74">6</text>
<text x="163.4" y="74">13</text>
<text x="220.5" y="75" transform="rotate(-90 220.5 75)">2</text>
<text x="4" y="81.6">B</text>
<text x="95.8" y="80.2" transform="rotate(-90 95.8 80.2)">4</text>
<text x="172.2" y="80.2" transform="rotate(-90 172.2 80.2)">4</text>
<text x="215.5" y="79.1">1</text>
<text x="291.5" y="81.6">B</text>
<text x="220.5" y="85.1" transform="rotate(-90 220.5 85.1)">3</text>
<text x="240.6" y="88">OUT</text>
<text x="215.5" y="94.4">1</text>
<text x="220.5" y="90.3" transform="rotate(-90 220.5 90.3)">3</text>
<text x="240.6" y="93.1">GND</text>
<text x="220.5" y="100.5" transform="rotate(-90 220.5 100.5)">2</text>
<text x="170.9" y="112.4" transform="rotate(-90 170.9 112.4)">A1</text>
<text x="95.8" y="118.3" transform="rotate(-90 95.8 118.3)">4</text>
<text x="131.4" y="118.3" transform="rotate(-90 131.4 118.3)">11</text>
<text x="160.7" y="119.8" transform="rotate(-90 160.7 119.8)">A4 A3</text>
<text x="171.8" y="114.7">A</text>
<text x="172" y="119.8">C</text>
<text x="172" y="117.3">B</text>
<text x="88.1" y="122.3">2</text>
<text x="103.5" y="124.9">1</text>
<text x="122.6" y="122.3">10</text>
<text x="139.1" y="124.9">8</text>
<text x="165.8" y="121.5" transform="rotate(-90 165.8 121.5)">B2</text>
<text x="170.9" y="123.1" transform="rotate(-90 170.9 123.1)">C2</text>
<text x="4" y="130">C</text>
<text x="88.3" y="127.4">3</text>
<text x="123.8" y="127.4">9</text>
<text x="240.6" y="128.7">VCC</text>
<text x="240.6" y="131.2">GND</text>
<text x="291.5" y="130">C</text>
<text x="95.8" y="134.5" transform="rotate(-90 95.8 134.5)">11</text>
<text x="131.4" y="133.6" transform="rotate(-90 131.4 133.6)">4</text>
<text x="240.6" y="133.8">VEE</text>
<text x="210.3" y="141.2" transform="rotate(-90 210.3 141.2)">8</text>
<text x="202.6" y="145.2">6</text>
<text x="217.9" y="147.8">7</text>
<text x="202.7" y="150.3">5</text>
<text x="210.3" y="156.5" transform="rotate(-90 210.3 156.5)">4</text>
<text x="4" y="178.3">D</text>
<text x="201.9" y="178.3">Title</text>
<text x="291.4" y="178.3">D</text>
<text x="201.9" y="185.9">Size</text>
<text x="214.6" y="185.9">Number</text>
<text x="265.5" y="185.9">Revision</text>
<text x="203.2" y="189.7">A4</text>
<text x="201.9" y="193.5">Date:</text>
<text x="201.9" y="196.1">File:</text>
<text x="213.3" y="193.5">4/04/2022</text>
<text x="213.4" y="196.1">E:\AAA Univercity\..\MainSheet.SchDoc Drawn By:</text>
<text x="252.8" y="193.5">Sheet</text>
<text x="259.6" y="193.5">of</text>
<text x="37.9" y="199.9">1</text>
<text x="110.9" y="199.9">2</text>
<text x="184.1" y="199.9">3</text>
<text x="257.1" y="199.9">4</text>
</g>
<g font-size="2.3" fill="#262626">
<text x="94.1" y="61.3">VEE</text>
<text x="170.4" y="61.3">VEE</text>
<text x="218.7" y="61.3">VCC</text>
<text x="94" y="84.2">VCC</text>
<text x="170.3" y="84.2">VCC</text>
<text x="73.5" y="96.9">GND</text>
<text x="132" y="102">GND</text>
<text x="228.7" y="104.5">GND</text>
<text x="94" y="112.1">VCC</text>
<text x="129.8" y="112.1">VEE</text>
<text x="218.8" y="114.7">VEE</text>
<text x="228.9" y="122.3">VCC</text>
<text x="208.5" y="135">VCC</text>
<text x="223.6" y="137.6">GND</text>
<text x="94.1" y="140.1">VEE</text>
<text x="129.6" y="140.1">VCC</text>
<text x="228.9" y="140.1">VEE</text>
<text x="208.6" y="163">VEE</text>
<text x="65.9" y="168.1">GND</text>
</g>
<g font-size="2.3" fill="#0e0e0e">
<text x="98.9" y="66.4">U1B</text>
<text x="98.9" y="68.9">TL084CN</text>
<text x="113.9" y="68.2">R1</text>
<text x="183.3" y="66.1">U1D</text>
<text x="183.3" y="68.7">TL084CN</text>
<text x="113.9" y="72.2">*</text>
<text x="113.9" y="77.3">*</text>
<text x="113.9" y="73.2">R2</text>
<text x="128.7" y="76.3">D1</text>
<text x="133.7" y="76.3">D2</text>
<text x="141.4" y="76.3">D3</text>
<text x="146.4" y="76.3">D4</text>
<text x="154.6" y="76.3">C1</text>
<text x="201.4" y="76.3">*</text>
<text x="201.4" y="73.7">R5</text>
<text x="154.6" y="78.8">*</text>
<text x="202.4" y="83.9">D7</text>
<text x="221.7" y="78.8">Q1</text>
<text x="221.7" y="81.4">TIP31</text>
<text x="122.5" y="89">R3</text>
<text x="130.2" y="89">R4</text>
<text x="141.4" y="89">D5</text>
<text x="146.4" y="89">D6</text>
<text x="238.8" y="84.2">OUT</text>
<text x="83.4" y="95.1">*</text>
<text x="83.4" y="92.6">VR1</text>
<text x="122.5" y="91.6">*</text>
<text x="130.2" y="91.6">*</text>
<text x="159.7" y="95.1">*</text>
<text x="159.7" y="92.6">VR2</text>
<text x="202.4" y="91.6">D8</text>
<text x="221.7" y="94.1">Q3</text>
<text x="201.4" y="101.7">*</text>
<text x="201.4" y="99.2">R8</text>
<text x="221.7" y="96.6">TIP32</text>
<text x="73.2" y="105.5">VR3</text>
<text x="83.4" y="105.5">VR4</text>
<text x="96.1" y="106.3">R6</text>
<text x="73.2" y="111.1">*</text>
<text x="83.4" y="111.1">*</text>
<text x="96.1" y="110.4">*</text>
<text x="172.6" y="112.1">RSW1</text>
<text x="96.3" y="119.8">U1A</text>
<text x="147.7" y="114.4">Q4</text>
<text x="147.7" y="117">D400</text>
<text x="191.2" y="119.5">R7</text>
<text x="96.3" y="122.3">TL084CN</text>
<text x="114.6" y="124.6">VR6</text>
<text x="191.2" y="122.1">*</text>
<text x="208" y="123.4">VR5</text>
<text x="238.8" y="124.9">PWR</text>
<text x="114.6" y="127.2">*</text>
<text x="134.5" y="130">U1C</text>
<text x="208" y="128.9">*</text>
<text x="68.8" y="137.1">*</text>
<text x="70.7" y="134.8">C4</text>
<text x="134.5" y="132.5">TL084CN</text>
<text x="169.8" y="140.4">C3</text>
<text x="186.1" y="142.5">Q2</text>
<text x="210.8" y="142.7">U2B</text>
<text x="80.8" y="145.2">VR8</text>
<text x="93.5" y="147">R9</text>
<text x="169.8" y="147.5">*</text>
<text x="186.1" y="145">B562</text>
<text x="196" y="147.5">VR7</text>
<text x="210.8" y="145.2">LF412CN</text>
<text x="80.8" y="151.1">*</text>
<text x="93.5" y="151.1">*</text>
<text x="169.8" y="153.1">C2</text>
<text x="196" y="150.1">100k</text>
<text x="169.8" y="160.2">*</text>
</g>
</svg>
